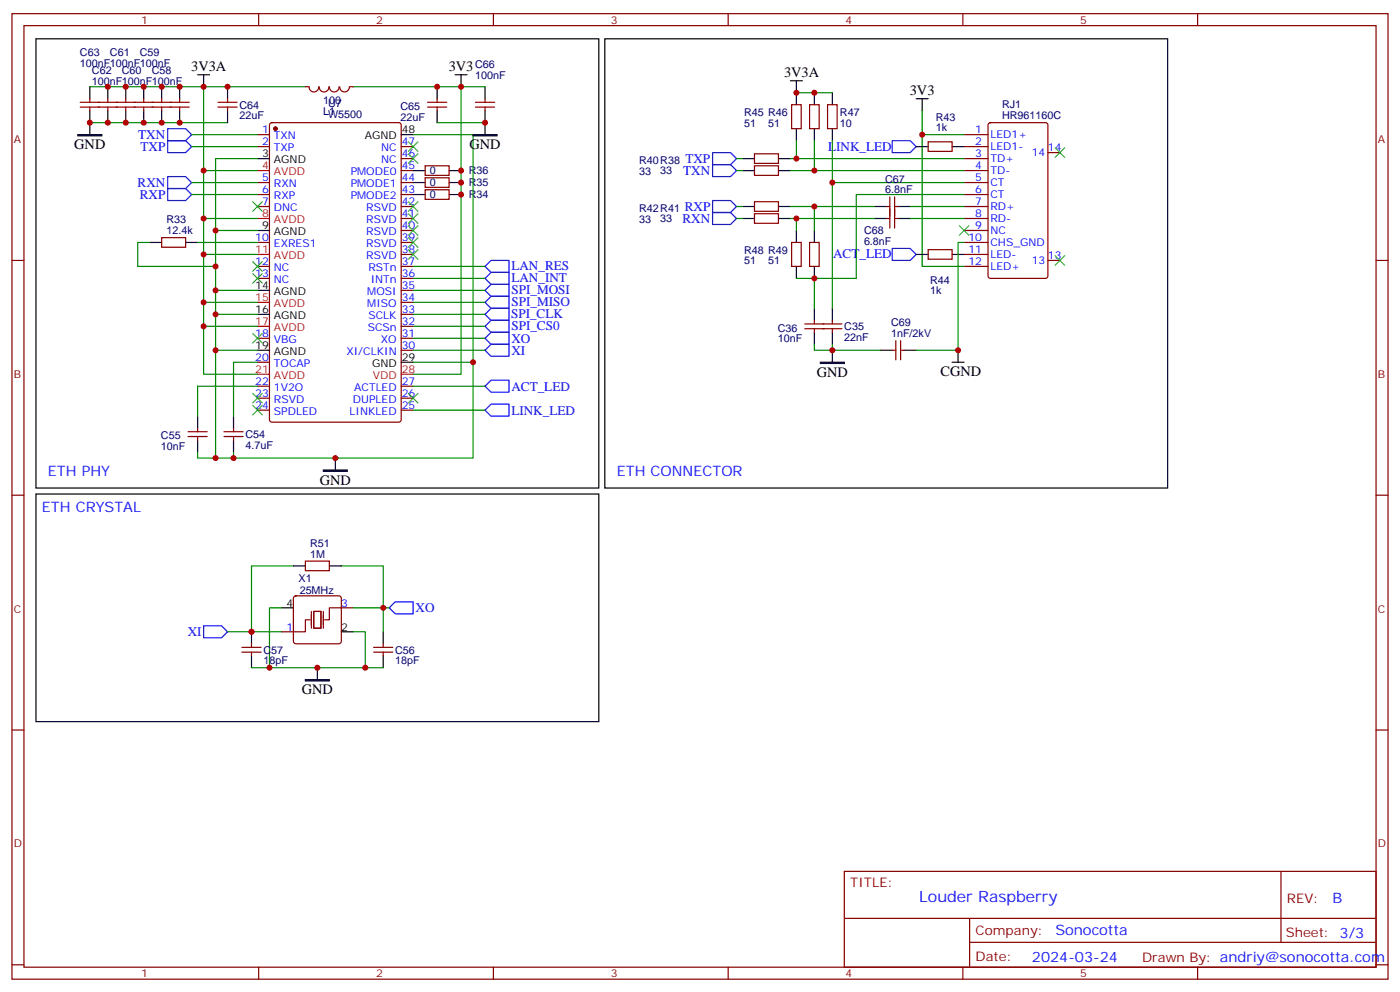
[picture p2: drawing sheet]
<svg xmlns="http://www.w3.org/2000/svg" width="412mm" height="292mm" viewBox="0 0 412 292" stroke-linecap="round" stroke-linejoin="round" font-family="sans-serif">
<g fill="none" stroke="#870000" stroke-width=".35">
<path d="M3.5 4h405.4v284.4h-405.4zM7.1 7.5h398.2v277.3h-398.2zM76.2 4v3.5M145.3 4v3.5M214.5 4v3.5M283.6 4v3.5M352.8 4v3.5M23.6 31.5h32.1M23.6 30.1h32.1M26.5 29.1v1M26.5 31.5v1.1M31.7 29.1v1"/>
<path d="M31.7 31.5v1.1M37 29.1v1M37 31.5v1.1M42.3 29.1v1M42.3 31.5v1.1M47.6 29.1v1M47.6 31.5v1.1M52.9 29.1v1M52.9 31.5v1.1M64.2 31.5h5.6M64.2 30.1h5.6M67 29.1v1"/>
<path d="M67 31.5v1.1M75.8 39.7h3.6M79.6 36.3l.5-.2h37.4l.6 .5 .1 87-.5 .7h-37.6l-.7-.4v-87.1zM90 25.5h1M93.9 25.6a1.41 1.41 0 0 1-1.4 1.5 1.41 1.41 0 0 1-1.4-1.5M94.1 25.6a1.41 1.41 0 0 0 1.4 1.5 1.41 1.41 0 0 0 1.4-1.5M97 25.6a1.41 1.41 0 0 0 1.4 1.5 1.41 1.41 0 0 0 1.4-1.5M102.9 25.6a1.41 1.41 0 0 1-1.4 1.5 1.41 1.41 0 0 1-1.4-1.5M103 25.5h1.1M125.9 31.5h5.7M125.9 30.1h5.7M128.8 29.1v1"/>
<path d="M128.8 31.5v1.1M140.1 31.5h5.6M140.1 30.1h5.6M142.9 29.1v1M142.9 31.5v1.1M233.2 30.8h2.8v7.1h-2.8zM238.5 30.8h2.8v7.1h-2.8zM243.8 30.8h2.8v7.1h-2.8zM284 39.7h7M291.3 36.3l.4-.2h16.3l.6 .5 .1 44.7-.5 .6-16.5 .1-.6-.5-.1-44.7zM75.8 43.2h3.6M75.8 53.8h3.6"/>
<path d="M75.8 57.3h3.6M118.2 43.2h3.5M118.2 53.8h3.5M118.2 57.3h3.5M118.2 50.2h3.5M118.2 46.7h3.5M125.2 55.9h7.1v2.8h-7.1zM125.2 52.4h7.1v2.8h-7.1zM125.2 48.8h7.1v2.8h-7.1zM222.2 45.3h7.1v2.8h-7.1zM222.2 48.8h7.1v2.8h-7.1zM222.2 59.4h7.1v2.8h-7.1z"/>
<path d="M262.1 58v9.2M263.5 58v9.2M273.4 41.8h7.1v2.8h-7.1zM284 43.2h7M284 53.8h7M284 57.3h7M284 50.2h7M284 46.7h7M308.7 44.9h3.5M3.5 76.7h3.6M47.6 70h7.1v2.8h-7.1zM75.8 60.8h3.6"/>
<path d="M75.8 71.4h3.6M75.8 78.5h3.6M118.2 60.8h3.5M118.2 71.4h3.5M118.2 78.5h3.5M118.2 74.9h3.5M118.2 67.9h3.5M118.2 64.3h3.5M222.2 62.9h7.1v2.9h-7.1zM233.2 71.4h2.8v7.1h-2.8zM238.5 71.4h2.8v7.1h-2.8zM261.1 60.8h1"/>
<path d="M261.1 64.3h1M263.5 60.8h1.1M263.5 64.3h1.1M273.4 73.5h7.1v2.8h-7.1zM284 60.8h7M284 71.4h7M284 78.5h7M284 74.9h7M284 67.9h7M284 64.3h7M308.7 76.7h3.5M405.3 76.7h3.6"/>
<path d="M75.8 82h3.6M75.8 99.6h3.6M118.2 82h3.5M118.2 99.6h3.5M118.2 96.1h3.5M118.2 92.6h3.5M118.2 89h3.5M118.2 85.5h3.5M237.1 96.8h10.9M237.1 95.4h10.9M239.9 94.3v1.1M239.9 96.8v1.1"/>
<path d="M245.2 94.3v1.1M245.2 96.8v1.1M75.8 106.7h3.6M75.8 113.7h3.6M75.8 117.3h3.6M118.2 113.7h3.5M118.2 117.3h3.5M118.2 103.2h3.5M262.8 103.2h1.1M263.9 100.3v5.7M265.3 103.2h1M265.3 100.3v5.7"/>
<path d="M55.4 128.6h5.6M55.4 127.1h5.6M58.2 126.1v1M58.2 128.6v1M66 128.6h5.6M66 127.1h5.6M68.8 126.1v1M68.8 128.6v1M75.8 120.8h3.6M118.2 120.8h3.5M3.5 145.8h3.6M405.3 145.8h3.6"/>
<path d="M86.7 175.7l.4-.2h12.7l.5 .2 .2 .5v12.7l-.2 .5-.5 .2h-12.7l-.5-.3-.2-.4v-12.7zM90 165.2h7v2.9h-7zM100.5 179h3.6M71.3 192.1h5.6M71.3 190.6h5.6M74.1 189.6v1M74.1 192.1v1M82.9 186.1h3.5M110.1 192.1h5.6M110.1 190.6h5.6M112.9 189.6v1M112.9 192.1v1"/>
<path d="M3.5 215h3.6M405.3 215h3.6M248.7 256.6h156.6v28.2h-156.6zM377.3 256.6v20.9M248.7 270.5h156.5M285.6 277.5h119.6M285.6 270.5v14.1M3.5 284.1h3.6M76.2 284.8v3.6M145.3 284.8v3.6M214.5 284.8v3.6M283.6 284.8v3.6"/>
<path d="M352.8 284.8v3.6M405.3 284.1h3.6"/>
</g>
<circle cx="81.1" cy="37.9" r=".53" fill="#870000" stroke="#870000" stroke-width=".35"/>
<g fill="none" stroke="#000" stroke-width=".35">
<path d="M10.6 11.4h165.8v132.3h-165.8zM178.2 11.4h165.8v132.3h-165.8zM26.5 25.5v3.6M26.5 32.6v7.1M31.7 25.5v3.6M31.7 32.6v3.5M37 25.5v3.6M37 32.6v3.5M42.3 25.5v3.6M42.3 32.6v3.5M47.6 25.5v3.6M47.6 32.6v3.5"/>
<path d="M52.9 25.5v3.6M52.9 32.6v3.5M58.2 22h3.5M60 22v3.5M67 25.5v3.6M67 32.6v3.5M118.2 39.7h3.5M128.8 25.5v3.6M128.8 32.6v3.5M134.1 22h3.5M135.8 22v3.5M142.9 25.5v3.6"/>
<path d="M142.9 32.6v7.1M232.8 23.8h3.6M234.6 23.8v7M234.6 37.9v3.5M239.9 27.3v3.5M239.9 37.9v3.5M245.2 27.3v3.5M245.2 37.9v3.5M269.9 29.1h3.5M271.6 29.1v3.5M75.8 46.7h3.6M121.7 57.3h3.5"/>
<path d="M121.7 53.8h3.5M121.7 50.2h3.5M132.3 57.3h3.5M132.3 53.8h3.5M132.3 50.2h3.5M218.7 46.7h3.5M218.7 50.2h3.5M229.3 46.7h3.5M229.3 50.2h3.5M269.9 43.2h3.5M280.5 43.2h3.5M44.1 71.4h3.5"/>
<path d="M54.7 71.4h3.5M75.8 67.9h3.6M218.7 60.8h3.5M218.7 64.3h3.5M229.3 60.8h3.5M229.3 64.3h3.5M234.6 67.9v3.5M234.6 78.5v3.5M239.9 67.9v3.5M239.9 78.5v3.5M257.5 60.8h3.6M257.5 64.3h3.6"/>
<path d="M264.6 60.8h3.5M264.6 64.3h3.5M269.9 74.9h3.5M280.5 74.9h3.5M75.8 85.5h3.6M75.8 92.6h3.6M239.9 90.8v3.5M239.9 97.9v3.5M245.2 90.8v3.5M245.2 97.9v3.5M75.8 103.2h3.6M118.2 106.7h3.5"/>
<path d="M245.2 103.2v3.5M259.3 103.2h3.5M266.3 103.2h3.6M280.5 106.7h3.5M282.2 103.2v3.5M58.2 122.6v3.5M58.2 129.6v3.5M68.8 122.6v3.5M68.8 129.6v3.5M98.8 134.9v3.5M10.6 145.5h165.8v67h-165.8zM82.9 179h3.5"/>
<path d="M86.4 166.7h3.6M97 166.7h3.5M74.1 186.1v3.5M74.1 193.1v3.5M93.5 196.6v3.6M100.5 186.1h3.6M112.9 186.1v3.5M112.9 193.1v3.5"/>
</g>
<path d="M75.8 50.2h3.6M75.8 64.3h3.6M75.8 74.9h3.6M75.8 89h3.6M75.8 96.1h3.6M75.8 110.2h3.6M118.2 110.2h3.5" fill="none" stroke="#f00" stroke-width=".35"/>
<g fill="none" stroke="#00f" stroke-width=".35">
<path d="M49.4 37.9h5.3l1.7 1.8-1.7 1.7h-5.3zM49.4 41.4h5.3l1.7 1.8-1.7 1.7h-5.3zM49.4 52h5.3l1.7 1.8-1.7 1.7h-5.3zM49.4 55.5h5.3l1.7 1.8-1.7 1.8h-5.3zM209.9 44.9h5.3l1.8 1.8-1.8 1.8h-5.3zM209.9 48.5h5.3l1.8 1.7-1.8 1.8h-5.3zM209.9 59.1h5.3l1.8 1.7-1.8 1.8h-5.3zM262.8 41.4h5.3l1.8 1.8-1.8 1.7h-5.3zM142.9 78.5l1.7-1.8h5.3v3.5h-5.3zM209.9 62.6h5.3l1.8 1.7-1.8 1.8h-5.3zM262.8 73.2h5.3l1.8 1.7-1.8 1.8h-5.3zM142.9 92.6l1.7-1.8h5.3v3.5h-5.3z"/>
<path d="M142.9 96.1l1.7-1.8h5.3v3.6h-5.3zM142.9 82l1.7-1.8h5.3v3.5h-5.3zM142.9 89l1.7-1.7h5.3v3.5h-5.3zM142.9 99.6l1.7-1.7h5.3v3.5h-5.3zM144.6 83.7h5.3v3.6h-5.3l-1.7-1.8zM142.9 113.7l1.7-1.7h5.3v3.5h-5.3zM142.9 103.2l1.7-1.8h5.3v3.5h-5.3zM142.9 120.8l1.7-1.8h5.3v3.6h-5.3zM114.7 179l1.7-1.8h5.3v3.6h-5.3zM60 184.3h5.3l1.7 1.8-1.7 1.7h-5.3z"/>
</g>
<g fill="none" stroke="#008700" stroke-width=".35">
<path d="M26.5 36.1h40.5M26.5 25.5h33.5M56.4 39.7h19.4M90 25.5h-30v24.7h15.8M104.1 25.5h31.7v84.7h-14.1M121.7 39.7h17.6v67M128.8 36.1h14.1M135.8 25.5h7.1M234.6 27.3h10.6M271.6 32.6v7.1h12.4M271.6 39.7v38.8h12.4M56.4 43.2h19.4"/>
<path d="M56.4 53.8h19.4M56.4 57.3h19.4M60 50.2v14.1h15.8M75.8 46.7h-12.3v88.2h75.8v-28.2h-17.6M217 46.7h1.7M217 50.2h1.7M232.8 46.7h51.2M232.8 50.2h51.2M234.6 41.4v5.3M239.9 41.4v8.8M245.2 41.4v12.4h38.8M245.2 53.8v37"/>
<path d="M284 57.3h-31.8v24.7h-17.6M44.1 71.4h-3.5v7.1h22.9M58.2 71.4h17.6M60 64.3v10.6h15.8M60 74.9v14.1h15.8M63.5 67.9h12.3M121.7 78.5h21.2M217 60.8h1.7M217 64.3h1.7M232.8 60.8h24.7M232.8 64.3h24.7M234.6 64.3v3.6"/>
<path d="M239.9 60.8v7.1M268.1 60.8h15.9M268.1 64.3h15.9M284 71.4h-1.8v31.8h-12.3M60 89v7.1h15.8M60 96.1v14.1h15.8M63.5 85.5h12.3M63.5 92.6h12.3M121.7 85.5h21.2M121.7 92.6h21.2M121.7 96.1h21.2M121.7 89h21.2"/>
<path d="M121.7 82h21.2M121.7 99.6h21.2M239.9 82v8.8M63.5 103.2h12.3M75.8 106.7h-7v15.9M75.8 113.7h-17.6v8.9M121.7 103.2h21.2M121.7 113.7h21.2M239.9 101.4v1.8h5.3v-1.8M245.2 103.2h14.1M58.2 133.1v1.8h5.3M68.8 133.1v1.8"/>
<path d="M121.7 120.8h21.2M82.9 179h-3.5v17.6h28.2v-10.5h-3.5M86.4 166.7h-12.3v19.4M100.5 166.7h12.4v19.4M104.1 179h10.6M67 186.1h15.9M74.1 196.6h5.3M107.6 196.6h5.3"/>
</g>
<path d="M22.9 39.7h7.1v.3h-7.1zM139.3 39.7h7.1v.3h-7.1zM241.7 106.7h7v.3h-7zM95.2 138.4h7.1v.4h-7.1zM90 200.2h7v.3h-7z" fill="#000" stroke="#000" stroke-width=".35"/>
<g fill="none" stroke="#3c3" stroke-width=".35">
<path d="M74.4 59.4l2.9 2.8M77.3 59.4l-2.9 2.8M120.3 59.4l2.8 2.8M120.3 45.3l2.8 2.8M120.3 41.8l2.8 2.8M123.1 59.4l-2.8 2.8M123.1 45.3l-2.8 2.8M123.1 41.8l-2.8 2.8M310.8 43.5l2.8 2.9M313.6 43.5l-2.8 2.9M74.4 77l2.9 2.9M77.3 77l-2.9 2.9"/>
<path d="M120.3 73.5l2.8 2.8M120.3 70l2.8 2.8M120.3 66.5l2.8 2.8M120.3 62.9l2.8 2.9M123.1 70l-2.8 2.8M123.1 73.5l-2.8 2.8M123.1 66.5l-2.8 2.8M123.1 62.9l-2.8 2.9M282.6 66.5l2.8 2.8M285.4 66.5l-2.8 2.8M310.8 75.3l2.8 2.8M313.6 75.3l-2.8 2.8"/>
<path d="M74.4 80.6l2.9 2.8M74.4 98.2l2.9 2.8M77.3 80.6l-2.9 2.8M77.3 98.2l-2.9 2.8M74.4 115.9l2.9 2.8M74.4 119.4l2.9 2.8M77.3 115.9l-2.9 2.8M77.3 119.4l-2.9 2.8M120.3 115.9l2.8 2.8M123.1 115.9l-2.8 2.8"/>
</g>
<path d="M100.5 179h-3.5v3.5h-1.4M91.4 182.5h-1.4v3.6h-3.6M91.7 180.1v4.9M92.4 180.1h2.1v4.9h-2.1zM95.2 180.1v4.9" fill="none" stroke="#870012" stroke-width=".35"/>
<g fill="#c00">
<circle cx="60" cy="50.2" r=".88"/>
<circle cx="63.5" cy="67.9" r=".88"/>
<circle cx="63.5" cy="78.5" r=".88"/>
<circle cx="60" cy="64.3" r=".88"/>
<circle cx="60" cy="74.9" r=".88"/>
<circle cx="60" cy="89" r=".88"/>
<circle cx="60" cy="96.1" r=".88"/>
<circle cx="63.5" cy="85.5" r=".88"/>
<circle cx="63.5" cy="92.6" r=".88"/>
<circle cx="63.5" cy="103.2" r=".88"/>
<circle cx="98.8" cy="134.9" r=".88"/>
<circle cx="135.8" cy="57.3" r=".88"/>
<circle cx="135.8" cy="53.8" r=".88"/>
<circle cx="135.8" cy="50.2" r=".88"/>
<circle cx="139.3" cy="106.7" r=".88"/>
<circle cx="93.5" cy="196.6" r=".88"/>
<circle cx="74.1" cy="186.1" r=".88"/>
<circle cx="79.4" cy="196.6" r=".88"/>
<circle cx="107.6" cy="196.6" r=".88"/>
<circle cx="60" cy="25.5" r=".88"/>
<circle cx="135.8" cy="25.5" r=".88"/>
<circle cx="52.9" cy="25.5" r=".88"/>
<circle cx="47.6" cy="25.5" r=".88"/>
<circle cx="42.3" cy="25.5" r=".88"/>
<circle cx="37" cy="25.5" r=".88"/>
<circle cx="31.8" cy="25.5" r=".88"/>
<circle cx="26.5" cy="36.1" r=".88"/>
<circle cx="47.6" cy="36.1" r=".88"/>
<circle cx="42.3" cy="36.1" r=".88"/>
<circle cx="37" cy="36.1" r=".88"/>
<circle cx="31.8" cy="36.1" r=".88"/>
<circle cx="67" cy="25.5" r=".88"/>
<circle cx="52.9" cy="36.1" r=".88"/>
<circle cx="128.8" cy="25.5" r=".88"/>
<circle cx="142.9" cy="36.1" r=".88"/>
<circle cx="271.6" cy="39.7" r=".88"/>
<circle cx="234.6" cy="46.7" r=".88"/>
<circle cx="239.9" cy="50.2" r=".88"/>
<circle cx="234.6" cy="27.3" r=".88"/>
<circle cx="239.9" cy="27.3" r=".88"/>
<circle cx="245.2" cy="53.8" r=".88"/>
<circle cx="234.6" cy="64.3" r=".88"/>
<circle cx="239.9" cy="60.8" r=".88"/>
<circle cx="239.9" cy="82" r=".88"/>
<circle cx="245.2" cy="103.2" r=".88"/>
<circle cx="282.2" cy="103.2" r=".88"/>
<circle cx="68.8" cy="134.9" r=".88"/>
<circle cx="63.5" cy="134.9" r=".88"/>
<circle cx="112.9" cy="179" r=".88"/>
</g>
<text font-size="4.6" fill="#00f" x="270.8" y="265.6">Louder Raspberry</text>
<g font-size="4.2">
<text x="56.3" y="20.9">3V3A</text>
<text x="132.2" y="20.9">3V3</text>
<text x="231" y="22.6">3V3A</text>
<text x="268" y="27.9">3V3</text>
<text x="21.9" y="44">GND</text>
<text x="138.3" y="44">GND</text>
<text x="240.6" y="111">GND</text>
<text x="277" y="110.7">CGND</text>
<text x="94.2" y="142.7">GND</text>
<text x="88.9" y="204.5">GND</text>
</g>
<g font-size="4.2" fill="#00f">
<text x="14.1" y="140.2">ETH PHY</text>
<text x="181.7" y="140.2">ETH CONNECTOR</text>
<text x="12.3" y="150.8">ETH CRYSTAL</text>
<text x="392.5" y="265.9">B</text>
<text x="310.9" y="275.4">Sonocotta</text>
<text x="304" y="283.2">2024-03-24</text>
</g>
<g font-size="3.9" fill="#00f">
<text x="40.7" y="40.9">TXN</text>
<text x="41.4" y="44.4">TXP</text>
<text x="201.9" y="48">TXP</text>
<text x="243.9" y="44.3">LINK_LED</text>
<text x="201.2" y="51.5">TXN</text>
<text x="40.5" y="55">RXN</text>
<text x="41.2" y="58.5">RXP</text>
<text x="201" y="65.6">RXN</text>
<text x="201.7" y="62.1">RXP</text>
<text x="245.4" y="76.1">ACT_LED</text>
<text x="150.6" y="83.2">LAN_INT</text>
<text x="150.6" y="79.6">LAN_RES</text>
<text x="150.6" y="86.7">SPI_MOSI</text>
<text x="150.5" y="93.7">SPI_CLK</text>
<text x="150.6" y="90.2">SPI_MISO</text>
<text x="150.6" y="97.3">SPI_CS0</text>
<text x="150.6" y="101">XO</text>
<text x="150.6" y="104.5">XI</text>
<text x="150.6" y="115">ACT_LED</text>
<text x="150.6" y="122.1">LINK_LED</text>
<text x="122.4" y="180.4">XO</text>
<text x="55.3" y="187.2">XI</text>
</g>
<g font-size="3.9" fill="#800">
<text x="250.5" y="261.2">TITLE:</text>
<text x="379.1" y="265.9">REV:</text>
<text x="287.4" y="275.4">Company:</text>
<text x="378.7" y="276">Sheet: 3/3</text>
<text x="287.4" y="283.1">Date:</text>
<text x="336.4" y="283.2">Drawn By: andriy@sonocotta.com</text>
</g>
<g font-size="3.2" fill="#800">
<text x="41.6" y="7">1</text>
<text x="110.8" y="7">2</text>
<text x="179.9" y="7">3</text>
<text x="249.1" y="7">4</text>
<text x="318.2" y="7">5</text>
<text x="4.1" y="42.1">A</text>
<text x="405.9" y="42.1">A</text>
<text x="4.1" y="111.3">B</text>
<text x="405.9" y="111.3">B</text>
<text x="4.1" y="180.4">C</text>
<text x="405.9" y="180.4">C</text>
<text x="4.1" y="249.6">D</text>
<text x="405.9" y="249.6">D</text>
<text x="41.6" y="287.8">1</text>
<text x="110.8" y="287.8">2</text>
<text x="179.9" y="287.8">3</text>
<text x="249.1" y="287.8">4</text>
<text x="318.2" y="287.8">5</text>
</g>
<g font-size="3.2" fill="#000080">
<text x="23.6" y="16.4">C63</text>
<text x="32.4" y="16.4">C61</text>
<text x="41.2" y="16.4">C59</text>
<text x="23.6" y="19.6">100nF100nF100nF</text>
<text x="27.1" y="21.7">C62</text>
<text x="35.9" y="21.7">C60</text>
<text x="44.7" y="21.7">C58</text>
<text x="140" y="23.1">100nF</text>
<text x="140" y="19.9">C66</text>
<text x="27.1" y="24.9">100nF100nF100nF</text>
<text x="70.6" y="35.2">22uF</text>
<text x="70.6" y="32">C64</text>
<text x="95.2" y="30.6">100</text>
<text x="95.2" y="33.8">L1</text>
<text x="96.6" y="34.8">W5500</text>
<text x="96.6" y="31.5">U7</text>
<text x="118" y="35.5">22uF</text>
<text x="118" y="32.3">C65</text>
<text x="219.2" y="34.1">R45 R46</text>
<text x="247.4" y="34.1">R47</text>
<text x="275.7" y="35.5">R43</text>
<text x="295.2" y="35">HR961160C</text>
<text x="295.2" y="31.7">RJ1</text>
<text x="219.2" y="37.3">51</text>
<text x="226.2" y="37.3">51</text>
<text x="247.4" y="37.3">10</text>
<text x="275.7" y="38.6">1k</text>
<text x="126.7" y="51.3">0</text>
<text x="138.1" y="51.4">R36</text>
<text x="188.2" y="51.4">33</text>
<text x="188.2" y="48.3">R40R38</text>
<text x="194.5" y="51.4">33</text>
<text x="260.7" y="53.8">C67</text>
<text x="126.6" y="58.4">0</text>
<text x="126.7" y="54.8">0</text>
<text x="138.1" y="58.4">R34</text>
<text x="138.1" y="54.9">R35</text>
<text x="260.7" y="56.9">6.8nF</text>
<text x="49.1" y="65.7">R33</text>
<text x="188.2" y="65.6">33</text>
<text x="188.2" y="62.4">R42R41</text>
<text x="194.5" y="65.5">33</text>
<text x="49.1" y="68.9">12.4k</text>
<text x="254.5" y="69">C68</text>
<text x="219.2" y="77.9">51</text>
<text x="219.2" y="74.7">R48 R49</text>
<text x="226.2" y="77.9">51</text>
<text x="254.5" y="72.2">6.8nF</text>
<text x="274" y="83.5">R44</text>
<text x="274" y="86.7">1k</text>
<text x="229.1" y="100.8">10nF</text>
<text x="229.1" y="97.7">C36</text>
<text x="248.7" y="100.4">22nF</text>
<text x="248.7" y="97.2">C35</text>
<text x="262.5" y="99.3">1nF/2kV</text>
<text x="262.5" y="96.1">C69</text>
<text x="47.4" y="129.3">C55</text>
<text x="72.3" y="129">C54</text>
<text x="47.4" y="132.5">10nF</text>
<text x="72.3" y="132.2">4.7uF</text>
<text x="91.3" y="161.1">R51</text>
<text x="91.3" y="164.2">1M</text>
<text x="87.9" y="171.3">X1</text>
<text x="88.3" y="174.9">25MHz</text>
<text x="77.6" y="195.6">18pF</text>
<text x="77.6" y="192.5">C57</text>
<text x="116.4" y="195.6">18pF</text>
<text x="116.4" y="192.5">C56</text>
</g>
<g font-size="3.2" fill="#00f">
<text x="77.2" y="39.3">1</text>
<text x="80.7" y="41.1">TXN</text>
<text x="287.3" y="39.3">1</text>
<text x="291.7" y="40.7">LED1+</text>
<text x="77.2" y="42.8">2</text>
<text x="80.7" y="44.6">TXP</text>
<text x="112.3" y="44.6">NC</text>
<text x="118.4" y="46.4">46</text>
<text x="118.4" y="42.8">47</text>
<text x="287.3" y="42.8">2</text>
<text x="287.3" y="46.4">3</text>
<text x="291.7" y="44.2">LED1-</text>
<text x="291.7" y="47.8">TD+</text>
<text x="303.9" y="46">14</text>
<text x="308.7" y="44.6">14</text>
<text x="77.2" y="53.4">5</text>
<text x="103.3" y="51.6">PMODE0</text>
<text x="112.3" y="48.1">NC</text>
<text x="118.4" y="53.4">44</text>
<text x="118.4" y="49.9">45</text>
<text x="287.3" y="49.9">4</text>
<text x="287.3" y="53.4">5</text>
<text x="291.7" y="51.3">TD-</text>
<text x="77.2" y="56.9">6</text>
<text x="80.7" y="55.2">RXN</text>
<text x="80.7" y="58.7">RXP</text>
<text x="103.3" y="58.7">PMODE2</text>
<text x="103.3" y="55.2">PMODE1</text>
<text x="118.4" y="56.9">43</text>
<text x="287.3" y="56.9">6</text>
<text x="291.7" y="54.8">CT</text>
<text x="291.7" y="58.3">CT</text>
<text x="77.2" y="60.5">7</text>
<text x="80.7" y="62.2">DNC</text>
<text x="107.9" y="65.8">RSVD</text>
<text x="107.9" y="62.2">RSVD</text>
<text x="118.4" y="64">41</text>
<text x="118.4" y="60.5">42</text>
<text x="287.3" y="60.5">7</text>
<text x="287.3" y="64">8</text>
<text x="291.7" y="61.9">RD+</text>
<text x="291.7" y="65.4">RD-</text>
<text x="75.2" y="71">10</text>
<text x="107.9" y="69.3">RSVD</text>
<text x="118.4" y="71">39</text>
<text x="118.4" y="67.5">40</text>
<text x="285.2" y="71">10</text>
<text x="287.3" y="67.5">9</text>
<text x="291.7" y="68.9">NC</text>
<text x="80.7" y="72.8">EXRES1</text>
<text x="107.9" y="76.3">RSVD</text>
<text x="107.9" y="72.8">RSVD</text>
<text x="118.4" y="74.6">38</text>
<text x="285.2" y="74.6">11</text>
<text x="291.7" y="72.5">CHS_GND</text>
<text x="291.7" y="76">LED-</text>
<text x="303.9" y="77.8">13</text>
<text x="308.7" y="76.3">13</text>
<text x="75.2" y="78.1">12</text>
<text x="75.2" y="81.6">13</text>
<text x="80.7" y="79.9">NC</text>
<text x="80.7" y="83.4">NC</text>
<text x="108.5" y="79.9">RSTn</text>
<text x="109.2" y="83.4">INTn</text>
<text x="118.4" y="81.6">36</text>
<text x="118.4" y="78.1">37</text>
<text x="285.2" y="78.1">12</text>
<text x="291.7" y="79.5">LED+</text>
<text x="108.2" y="86.9">MOSI</text>
<text x="118.4" y="88.7">34</text>
<text x="118.4" y="85.2">35</text>
<text x="108.2" y="90.5">MISO</text>
<text x="108.5" y="94">SCLK</text>
<text x="118.4" y="95.7">32</text>
<text x="118.4" y="92.2">33</text>
<text x="75.2" y="99.3">18</text>
<text x="80.7" y="101">VBG</text>
<text x="108.3" y="97.5">SCSn</text>
<text x="112.2" y="101">XO</text>
<text x="118.4" y="99.3">31</text>
<text x="75.2" y="106.3">20</text>
<text x="102" y="104.6">XI/CLKIN</text>
<text x="118.4" y="102.8">30</text>
<text x="75.2" y="113.4">22</text>
<text x="80.7" y="108.1">TOCAP</text>
<text x="118.4" y="113.4">27</text>
<text x="75.2" y="116.9">23</text>
<text x="80.7" y="115.1">1V2O</text>
<text x="80.7" y="118.7">RSVD</text>
<text x="104" y="118.7">DUPLED</text>
<text x="104.3" y="115.1">ACTLED</text>
<text x="118.4" y="116.9">26</text>
<text x="75.2" y="120.4">24</text>
<text x="80.7" y="122.2">SPDLED</text>
<text x="103" y="122.2">LINKLED</text>
<text x="118.4" y="120.4">25</text>
<text x="100.5" y="178.6">3</text>
<text x="84.4" y="185.7">1</text>
</g>
<g font-size="3.2">
<text x="107.4" y="41.1">AGND</text>
<text x="118.4" y="39.3">48</text>
<text x="77.2" y="46.4">3</text>
<text x="80.7" y="48.1">AGND</text>
<text x="77.2" y="67.5">9</text>
<text x="80.7" y="69.3">AGND</text>
<text x="75.2" y="85.2">14</text>
<text x="80.7" y="86.9">AGND</text>
<text x="75.2" y="92.2">16</text>
<text x="80.7" y="94">AGND</text>
<text x="75.2" y="102.8">19</text>
<text x="80.7" y="104.6">AGND</text>
<text x="118.4" y="106.3">29</text>
<text x="109.6" y="108.1">GND</text>
<text x="84.4" y="178.6">4</text>
<text x="100.5" y="185.7">2</text>
</g>
<g font-size="3.2" fill="#f00">
<text x="77.2" y="49.9">4</text>
<text x="80.7" y="51.6">AVDD</text>
<text x="77.2" y="64">8</text>
<text x="80.7" y="65.8">AVDD</text>
<text x="75.2" y="74.6">11</text>
<text x="80.7" y="76.3">AVDD</text>
<text x="75.2" y="88.7">15</text>
<text x="75.2" y="95.7">17</text>
<text x="80.7" y="90.5">AVDD</text>
<text x="80.7" y="97.5">AVDD</text>
<text x="75.2" y="109.9">21</text>
<text x="80.7" y="111.6">AVDD</text>
<text x="109.8" y="111.6">VDD</text>
<text x="118.4" y="109.9">28</text>
</g>
</svg>
